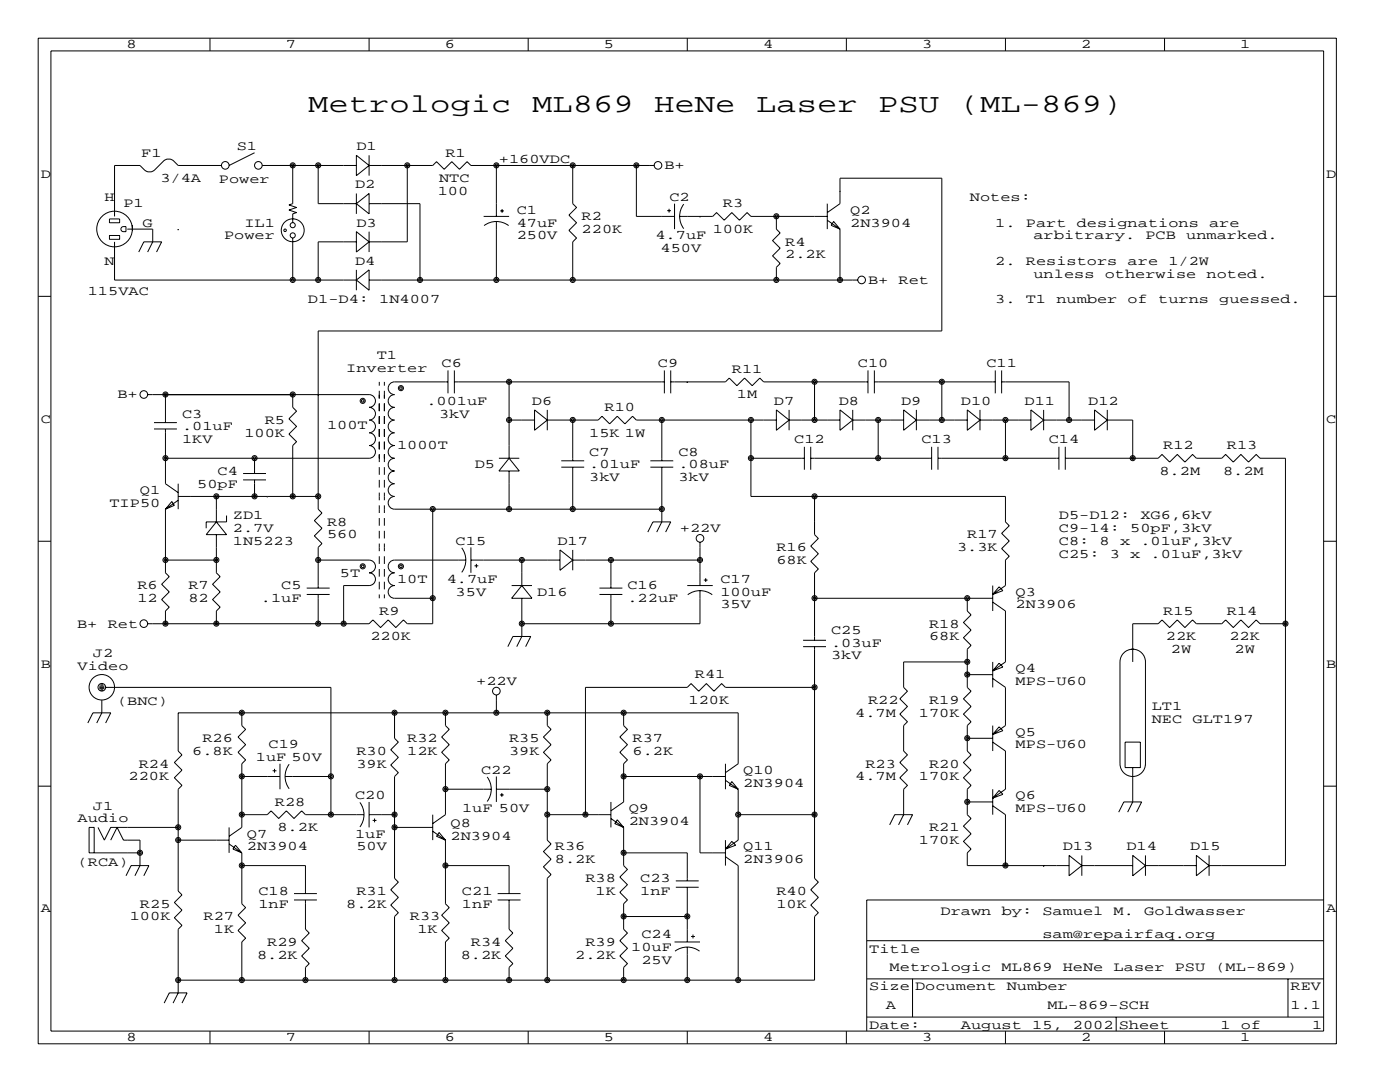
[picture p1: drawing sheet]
<svg xmlns="http://www.w3.org/2000/svg" width="279mm" height="216mm" viewBox="0 0 279 216" stroke-linecap="round" stroke-linejoin="round" font-family="sans-serif">
<g fill="none" stroke="#000" stroke-width=".2">
<path d="M7.6 7.6h259.1v200.7h-259.1zM10.2 10.2h254v195.5h-254zM41.9 7.6v2.6M73.7 7.6v2.6M105.4 7.6v2.6M137.2 7.6v2.6M168.9 7.6v2.6M200.7 7.6v2.6M232.4 7.6v2.6M44.2 33h-8.6l-1.1-1-.5-.3h-.7l-.5 .3-2.1 2-.5 .3h-.7l-.5-.3-1.1-1h-5v10.2M50.8 30.5l-5.1 2.5M52.3 33h18.8"/>
<path d="M58.4 33v7.6l-.7 .3 1.5 .5-1.5 .5 1.5 .5-.8 .3v1.7M63.5 33v7.6h7.6M71.1 31l2.6 2-2.6 2.1zM71.1 38.6v4.1M73.7 31v4.1M73.7 33h12.7l.7-.7 1.5 1.5 1.6-1.5 1.5 1.5 1.5-1.5 .8 .7h36.6M81.3 33v15.3h-7.6M99.1 33v10.2M114.3 33v7.6l.8 .8-1.6 1.5 1.6 1.5-1.6 1.6 1.6 1.5-.8 .8v7.6M127 33v10.2h7.6M167.6 38.1h.1M7.6 59.1h2.6"/>
<path d="M21.8 47h2.1v.8h-2.1zM21.8 43.7h2.1v.7h-2.1zM22.9 48.3v7.6h48.2M24.4 45.3l.7-.1v1h-.5a.51 .51 0 0 1-.5-.3 .51 .51 0 0 1 .3-.6zM25.4 45.7h5.1v2.6l-1 2M26.4 45v1M27.7 50.3l1-2h3.6l-1.1 2M35.6 45.7h.1M58.4 47.5v8.4M71.1 40.6l2.6-2v4.1zM71.1 55.9l2.6-2.1v4.1zM71.1 48.3h-7.6v7.6"/>
<path d="M71.1 46.2l2.6 2.1-2.6 2zM71.1 53.8v4.1M73.7 46.2v4.1M73.7 55.9h97.5M73.7 40.6h10.1v15.3M96.5 43.2h5.1M96.6 45a4.1 4.1 0 0 1 4.9 0M99.1 44.2v11.7M99.8 42.1h.8M100.2 41.7v.8M133.1 42h.8M133.5 41.7v.7"/>
<path d="M134.6 40.6v5.1M135.6 43.2h6.6l.8-.8 1.5 1.5 1.5-1.5 1.6 1.5 1.5-1.5 .8 .8h15.2M136.5 40.7a4.1 4.1 0 0 0 0 4.9M139.7 43.2h.1M154.9 43.2v2.5l.8 .8-1.5 1.5 1.5 1.5-1.5 1.6 1.5 1.5-.8 .7v2.6M165.1 40.6v5.1M165.1 42.4l2.5-1.8v-5h20.4v30.4h-124.5v35.6l.8 .8-1.6 1.5 1.6 1.5-1.6 1.5 1.6 1.6-.8 .7v8.1M165.1 43.9l2.5 1.8M166.4 44.2l1.2 1.5-1.7-.7zM167.6 45.7v10.2M264.2 59.1h2.5M29.5 78.7h44.2a1.27 1.27 0 0 1 1.2 1.3 1.27 1.27 0 0 1-1.2 1.3 1.27 1.27 0 0 1 1.2 1.3 1.27 1.27 0 0 1-1.2 1.2 1.27 1.27 0 0 1 1.2 1.3 1.27 1.27 0 0 1-1.2 1.3 1.27 1.27 0 0 1 1.2 1.2 1.27 1.27 0 0 1-1.2 1.3 1.27 1.27 0 0 1 1.2 1.3 1.27 1.27 0 0 1-1.2 1.2h-40.7"/>
<path d="M33 78.7v5.6M58.4 78.7v2.6l.8 .7-1.5 1.6 1.5 1.5-1.5 1.5 1.5 1.5-.8 .8v10.2M63.5 78.7h.1M75.7 76.2v.8M75.7 78v1.5M76.7 76.2v.8M76.7 78v1.5M89.4 76.2h-10.7a1.27 1.27 0 0 0-1.2 1.3 1.27 1.27 0 0 0 1.2 1.2 1.27 1.27 0 0 0-1.2 1.3 1.27 1.27 0 0 0 1.2 1.3 1.27 1.27 0 0 0-1.2 1.2 1.27 1.27 0 0 0 1.2 1.3 1.27 1.27 0 0 0-1.2 1.3 1.27 1.27 0 0 0 1.2 1.3 1.27 1.27 0 0 0-1.2 1.2 1.27 1.27 0 0 0 1.2 1.3 1.27 1.27 0 0 0-1.2 1.3 1.27 1.27 0 0 0 1.2 1.2 1.27 1.27 0 0 0-1.2 1.3 1.27 1.27 0 0 0 1.2 1.3 1.27 1.27 0 0 0-1.2 1.2 1.27 1.27 0 0 0 1.2 1.3 1.27 1.27 0 0 0-1.2 1.3 1.27 1.27 0 0 0 1.2 1.3 1.27 1.27 0 0 0-1.2 1.2 1.27 1.27 0 0 0 1.2 1.3h53.4M89.4 73.9v4.6M90.7 76.2h41.9M90.7 73.9v4.6M101.6 76.2v15.2"/>
<path d="M132.6 73.9v4.6M133.9 76.2h10.9l.7-.8 1.6 1.6 1.5-1.6 1.5 1.6 1.5-1.6 .8 .8h20.8M133.9 73.9v4.6M137.2 76.2h.1M162.6 76.2v7.6M173.2 73.9v4.6M174.5 76.2h24.1M174.5 73.9v4.6M188 76.2v7.6M198.6 73.9v4.6M199.9 76.2h13.5v7.6M199.9 73.9v4.6"/>
<path d="M30.7 85.6h4.6M30.7 84.3h4.6M33 85.6v10.9l2.6 1.8M35.6 96.5v5.1M35.6 99.1h27.9M35.6 99.8l-2.6 1.8M43.2 99.1v5M48.5 95.8h4.6M48.5 94.5h4.6M50.8 99.1h.1M50.8 91.4v3.1M50.8 95.8v3.3"/>
<path d="M53.3 99.1h.1M58.4 99.1h.1M75.7 80.5v1.5M75.7 83.1v1.5M75.7 85.6v1.5M75.7 88.1v1.6M75.7 90.7v1.5M75.7 93.2v1.5M75.7 95.8v1.5M75.7 98.3v1.5M76.7 80.5v1.5M76.7 83.1v1.5"/>
<path d="M76.7 85.6v1.5M76.7 88.1v1.6M76.7 90.7v1.5M76.7 93.2v1.5M76.7 95.8v1.5M76.7 98.3v1.5M99.6 91.4h4M101.6 83.8h.1M101.6 83.8h5.1M101.6 94v7.6M101.6 91.4l2 2.6h-4zM106.7 81.8l2.5 2-2.5 2.1z"/>
<path d="M109.2 83.8h10.2l.7-.7 1.6 1.5 1.5-1.5 1.5 1.5 1.5-1.5 .8 .7h27.9M109.2 81.8v4.1M112 93.2h4.6M112 91.9h4.6M114.3 83.8v8.1M114.3 93.2v8.4M129.8 93.2h4.6M129.8 91.9h4.6M132.1 93.2v10.9l-1 2.1M132.1 83.8v8.1M149.9 83.8v15.3h50.8v5l.7 .8-1.5 1.5 1.5 1.5-1.5 1.6 1.5 1.5-.7 .8v5l-2.6 1.8M149.9 91.4h10.6"/>
<path d="M154.9 81.8l2.6 2-2.6 2.1zM157.5 83.8h10.1M157.5 81.8v4.1M160.5 89.2v4.5M161.8 91.4h24.1M161.8 89.2v4.5M162.6 99.1h.1M162.6 99.1v7.6l.7 .7-1.5 1.6 1.5 1.5-1.5 1.5 1.5 1.5-.7 .8v13.5M167.6 81.8l2.6 2-2.6 2.1zM170.2 83.8h10.1M170.2 81.8v4.1M175.3 83.8v7.6"/>
<path d="M180.3 81.8l2.6 2-2.6 2.1zM182.9 83.8h10.1M182.9 81.8v4.1M185.9 89.2v4.5M187.2 91.4h24.1M187.2 89.2v4.5M193 81.8l2.6 2-2.6 2.1zM195.6 83.8h10.1M195.6 81.8v4.1M200.7 83.8v7.6M205.7 81.8l2.6 2-2.6 2.1zM208.3 83.8h10.1"/>
<path d="M208.3 81.8v4.1M211.3 89.2v4.5M212.6 91.4h18.5l.8-.7 1.5 1.5 1.5-1.5 1.6 1.5 1.5-1.5 .8 .7h5l.8-.7 1.5 1.5 1.5-1.5 1.6 1.5 1.5-1.5 .8 .7h5v81.3h-15.2M212.6 89.2v4.5M218.4 81.8l2.6 2-2.6 2.1zM221 83.8h5.1v7.6M221 81.8v4.1M226.1 91.4h.1M7.6 108h2.6M33 111.8h.1M33 101.6v12.7l.8 .8-1.5 1.5 1.5 1.5-1.5 1.5 1.5 1.6-.8 .7v2.6M33 111.8h10.2"/>
<path d="M34.3 100.1l.5 .7-1.8 .8zM43.2 111.8h.1M43.2 106.7v7.6l.7 .8-1.5 1.5 1.5 1.5-1.5 1.5 1.5 1.6-.7 .7v2.6M43.2 104.1l2 2.6h-4.1zM45.2 102.9v1.2h-4.1v1.3M61.2 118.6h4.6M61.2 117.3h4.6M63.5 111.8h10.2a1.27 1.27 0 0 1 1.2 1.2 1.27 1.27 0 0 1-1.2 1.3 1.27 1.27 0 0 1 1.2 1.3 1.27 1.27 0 0 1-1.2 1.2h-5.1v7.7M63.5 111.8h.1M63.5 118.6v5.9M75.7 100.8v1.6M75.7 103.4v1.5"/>
<path d="M75.7 105.9v1.5M75.7 108.5v1.5M75.7 111v1.5M75.7 113.5v1.6M75.7 116.1v1.5M75.7 118.6v.8M76.7 100.8v1.6M76.7 103.4v1.5M76.7 105.9v1.5M76.7 108.5v1.5M76.7 111v1.5M76.7 113.5v1.6"/>
<path d="M76.7 116.1v1.5M76.7 118.6v.8M86.4 119.4h.1M86.4 101.6v22.9h-5.1l-.8-.8-1.5 1.5-1.5-1.5-1.6 1.5-1.5-1.5-.7 .8h-44.2M92.1 109.3a4.1 4.1 0 0 1 0 4.9M93 111.8h-14.3a1.27 1.27 0 0 0-1.2 1.2 1.27 1.27 0 0 0 1.2 1.3 1.27 1.27 0 0 0-1.2 1.3 1.27 1.27 0 0 0 1.2 1.2 1.27 1.27 0 0 0-1.2 1.3 1.27 1.27 0 0 0 1.2 1.3h7.7M94 109.2v5.1M94 111.8h17.8M94.7 112.9h.8M95.1 112.5v.8M102.1 116.8h4.1M104.1 116.8l2.1 2.6h-4.1z"/>
<path d="M104.1 119.4v7.6l-1 2M104.1 111.8v5M111.8 109.7l2.5 2.1-2.5 2zM114.3 109.7v4.1M114.3 111.8h25.4M119.6 118.6h4.6M119.6 117.3h4.6M121.9 111.8v5.5M121.9 118.6v5.9M129.3 106.2l1-2.1h3.6l-1.1 2.1M137.2 116.8h5M137.3 118.7a4.1 4.1 0 0 1 4.8 0"/>
<path d="M139.7 108.2v8.6M139.7 117.9v6.6h-35.6M140.5 115.7h.7M140.8 115.4v.7M162.6 119.4h35.5M193 119.4v2.5l.8 .8-1.5 1.5 1.5 1.5-1.5 1.6 1.5 1.5-.8 .7v7.7l.8 .7-1.5 1.5 1.5 1.6-1.5 1.5 1.5 1.5-.8 .8v5.1l.8 .7-1.5 1.5 1.5 1.6-1.5 1.5 1.5 1.5-.8 .8v5.1l.8 .7-1.5 1.5 1.5 1.6-1.5 1.5 1.5 1.5-.8 .8v2.5h20.4M198.1 116.8v5.1M199.4 117.1l.8 .8-2.1 .7zM203.2 119.4h.1M264.2 108h2.5M19.8 137.2h1M19.8 136.9h1"/>
<path d="M19.8 137.4h1M20.1 136.7h.5M20.1 137.7h.5M20.3 139.7v2.5l-1 2.1M21.1 137.2h44.9v25.4M33 124.5h.1M43.2 124.5h.1M99.1 138.7v3.5M101.3 129l1.1-2h3.5l-1 2M160.3 127.8h4.5M160.3 129h4.5M162.6 129v46.3l.7 .7-1.5 1.5 1.5 1.6-1.5 1.5 1.5 1.5-.7 .8v12.7h-127"/>
<path d="M162.6 137.2h-17.8l-.8-.8-1.5 1.5-1.5-1.5-1.6 1.5-1.5-1.5-.7 .8h-20.4v25.4M193 134.6h.1M193 132.1h-12.7v5.1l.8 .7-1.5 1.5 1.5 1.6-1.5 1.5 1.5 1.5-.8 .8v5.1l.8 .7-1.5 1.5 1.5 1.6-1.5 1.5 1.5 1.5-.8 .8v5.1l-1 2M193 134.6h5.1M198.1 120.1l2.6 1.8v10.2l-2.6 1.8M198.1 135.4l2.6 1.8v7.6l-2.6 1.8M198.1 132.1v5.1M199.4 132.3l.8 .8-2.1 .8zM224.1 130.5a2.54 2.54 0 0 1 2.8-.8 2.54 2.54 0 0 1 1.7 2.4v20.3a2.54 2.54 0 0 1-2.5 2.5 2.54 2.54 0 0 1-2.6-2.5v-20.3l.1-.6zM225.8 129.5h.5M256.5 124.5h-5l-.8-.8-1.5 1.5-1.6-1.5-1.5 1.5-1.5-1.5-.8 .8h-5l-.8-.8-1.5 1.5-1.6-1.5-1.5 1.5-1.5-1.5-.8 .8h-5v7.6M7.6 156.9h2.6"/>
<path d="M17.5 144.3l1-2.1h3.6l-1 2.1M48.3 154.9h7.6M48.3 142.2v2.6l.7 .7-1.5 1.6 1.5 1.5-1.5 1.5 1.5 1.5-.7 .8v12.7l-2.6 1.8M54.4 153.8h.8M54.8 153.4v.8M55.9 152.4v5.1M56.9 154.9h9.1M57.7 152.5a4.1 4.1 0 0 0 0 4.9M78.7 142.2h.1M78.7 142.2v5.1l.8 .8-1.5 1.5 1.5 1.5-1.5 1.6 1.5 1.5-.8 .7v20.4l.8 .7-1.5 1.5 1.5 1.6-1.5 1.5 1.5 1.5-.8 .8v12.7M88.9 157.5h9.1M88.9 142.2v2.6l.8 .7-1.6 1.6 1.6 1.5-1.6 1.5 1.6 1.5-.8 .8v10.2l-2.5 1.7"/>
<path d="M97.2 155a4.1 4.1 0 0 1 0 4.9M99.1 154.9v5.1M99.1 157.5h10.1M99.8 158.6h.7M100.2 158.2v.8M109.2 142.2h.1M109.2 142.2v2.6l.8 .7-1.5 1.6 1.5 1.5-1.5 1.5 1.5 1.5-.8 .8v15.2l.8 .8-1.5 1.5 1.5 1.5-1.5 1.6 1.5 1.5-.8 .8v20.3M124.5 142.2v2.6l.7 .7-1.5 1.6 1.5 1.5-1.5 1.5 1.5 1.5-.7 .8v7.6l-2.6 1.8M124.5 154.9h20.3M139.7 154.9h.1M139.7 154.9v15.3h5.1M144.8 154.2l2.5-1.8v-10.2h-111.7v7.7l.7 .7-1.5 1.5 1.5 1.6-1.5 1.5 1.5 1.5-.7 .8v20.3l.7 .8-1.5 1.5 1.5 1.5-1.5 1.5 1.5 1.6-.7 .7v12.7l-1.1 2.1"/>
<path d="M144.8 152.4v5.1M144.8 155.7l2.5 1.8M146 156l1.3 1.5-1.8-.8zM147.3 157.5v10.1l-2.5 1.8M193 147.3h5.1M198.1 148.1l2.6 1.8v7.6l-2.6 1.8M198.1 144.8v5.1M198.1 157.5v5.1M199.4 145l.8 .8-2.1 .8zM199.4 157.7l.8 .8-2.1 .8zM224.5 148.1h3.1v5.1h-3.1zM226.1 153.2v6.8l-1.1 2.1"/>
<path d="M264.2 156.9h2.5M18.8 170.2v-5.1h-1v5.1h10.1M19.6 165.1l1.2 2.5 1.3-2.5h13.5M22.1 167.6l1.3-2.5 1.2 2.5h3.3v5.1l-1 2.1M25.1 174.8l1.1-2.1h3.5l-1 2.1M35.6 167.6h.1M35.6 167.6h10.1M45.7 165.1v5.1M45.7 168.4l2.6 1.8M47 168.7l1.3 1.5-1.8-.8zM48.3 162.6h.1M48.3 172.7h12.7v5.6"/>
<path d="M48.3 162.6h5l.8-.8 1.5 1.5 1.5-1.5 1.6 1.5 1.5-1.5 .8 .8h11.6M48.3 170.2v10.1l.7 .8-1.5 1.5 1.5 1.5-1.5 1.6 1.5 1.5-.7 .8v7.6M58.7 179.6h4.5M58.7 178.3h4.5M61 179.6v5.8l.7 .8-1.5 1.5 1.5 1.5-1.5 1.6 1.5 1.5-.7 .7v2.6M71.8 160.1a4.1 4.1 0 0 1 0 4.9M73.7 160v5.1M73.7 162.6h5M74.4 163.7h.7M74.8 163.3v.8M78.7 165.1h7.7M86.4 162.6v5"/>
<path d="M86.4 165.9l2.5 1.7M87.6 166.1l1.3 1.5-1.8-.7zM88.9 172.7h.1M88.9 172.7h12.7v5.6M88.9 167.6v12.7l.8 .8-1.6 1.5 1.6 1.5-1.6 1.6 1.6 1.5-.8 .8v7.6M99.3 179.6h4.6M99.3 178.3h4.6M101.6 179.6v5.8l.8 .8-1.6 1.5 1.6 1.5-1.6 1.6 1.6 1.5-.8 .7v2.6M109.2 162.6h12.7M121.9 160v5.1M121.9 163.3l2.6 1.8M123.2 163.6l1.3 1.5-1.8-.8z"/>
<path d="M124.5 170.2h12.7v5.6M124.5 165.1v7.6l.7 .8-1.5 1.5 1.5 1.5-1.5 1.6 1.5 1.5-.7 .7v5.1l.7 .8-1.5 1.5 1.5 1.5-1.5 1.6 1.5 1.5-.7 .7v2.6M134.9 177h4.5M134.9 175.8h4.5M137.2 177v11M144.8 167.6v5.1M144.8 170.9l2.5 1.8v22.9M146 167.9l.8 .8-2 .7zM147.3 162.6h15.3M177.5 164.6l1.1-2h3.5l-1 2M193 160h5.1M198.1 160.8l2.6 1.8v10.1"/>
<path d="M208.3 172.7h.1M213.4 170.7l2.5 2-2.5 2.1zM215.9 172.7h10.2M215.9 170.7v4.1M223.3 162.1l1-2.1h3.5l-1 2.1M226.1 170.7l2.5 2-2.5 2.1zM228.6 170.7v4.1M228.6 172.7h10.2M238.8 170.7l2.5 2-2.5 2.1zM241.3 170.7v4.1M264.2 179.6h-91.2v26.1M124.5 182.9h12.7"/>
<path d="M134.6 188h5.1M134.7 189.8a4.1 4.1 0 0 1 4.9 0M137.2 189v6.6M137.9 186.9h.8M138.3 186.5v.7M173 195.3h91.2M173 187.7h91.2M182.1 195.3v7.6M257 195.3v7.6M32.8 200.2l1-2.1h3.5l-1 2.1M41.9 205.7v2.6M73.7 205.7v2.6"/>
<path d="M105.4 205.7v2.6M137.2 205.7v2.6M168.9 205.7v2.6M173 202.9h91.2M200.7 205.7v2.6M222.8 202.9v2.8M232.4 205.7v2.6"/>
<circle cx="45" cy="33" r=".76"/>
<circle cx="51.6" cy="33" r=".76"/>
<circle cx="58.4" cy="33" r=".51"/>
<circle cx="58.4" cy="33" r=".25"/>
<circle cx="63.5" cy="33" r=".51"/>
<circle cx="63.5" cy="33" r=".25"/>
<circle cx="81.3" cy="33" r=".51"/>
<circle cx="81.3" cy="33" r=".25"/>
<circle cx="99.1" cy="33" r=".51"/>
<circle cx="99.1" cy="33" r=".25"/>
<circle cx="114.3" cy="33" r=".51"/>
<circle cx="114.3" cy="33" r=".25"/>
<circle cx="127" cy="33" r=".51"/>
<circle cx="127" cy="33" r=".25"/>
<circle cx="131.3" cy="33" r=".76"/>
<circle cx="22.9" cy="45.7" r="3.6"/>
<circle cx="56.9" cy="46" r=".25"/>
<circle cx="58.4" cy="46" r="2.29"/>
<circle cx="58.4" cy="44.9" r=".51"/>
<circle cx="58.4" cy="55.9" r=".51"/>
<circle cx="58.4" cy="47" r=".51"/>
<circle cx="58.4" cy="55.9" r=".25"/>
<circle cx="63.5" cy="55.9" r=".51"/>
<circle cx="63.5" cy="55.9" r=".25"/>
<circle cx="83.8" cy="55.9" r=".51"/>
<circle cx="83.8" cy="55.9" r=".25"/>
<circle cx="99.1" cy="55.9" r=".51"/>
<circle cx="99.1" cy="55.9" r=".25"/>
<circle cx="114.3" cy="55.9" r=".51"/>
<circle cx="114.3" cy="55.9" r=".25"/>
<circle cx="154.9" cy="55.9" r=".51"/>
<circle cx="154.9" cy="43.2" r=".51"/>
<circle cx="154.9" cy="55.9" r=".25"/>
<circle cx="154.9" cy="43.2" r=".25"/>
<circle cx="167.6" cy="55.9" r=".51"/>
<circle cx="167.6" cy="55.9" r=".25"/>
<circle cx="172" cy="55.9" r=".76"/>
<circle cx="28.7" cy="78.7" r=".76"/>
<circle cx="33" cy="78.7" r=".51"/>
<circle cx="33" cy="78.7" r=".25"/>
<circle cx="58.4" cy="78.7" r=".51"/>
<circle cx="58.4" cy="78.7" r=".25"/>
<circle cx="72.4" cy="80" r=".51"/>
<circle cx="72.4" cy="80" r=".25"/>
<circle cx="80" cy="77.4" r=".51"/>
<circle cx="80" cy="77.4" r=".25"/>
<circle cx="101.6" cy="76.2" r=".51"/>
<circle cx="101.6" cy="76.2" r=".25"/>
<circle cx="162.6" cy="76.2" r=".51"/>
<circle cx="162.6" cy="76.2" r=".25"/>
<circle cx="188" cy="76.2" r=".51"/>
<circle cx="188" cy="76.2" r=".25"/>
<circle cx="33" cy="91.4" r=".51"/>
<circle cx="33" cy="91.4" r=".25"/>
<circle cx="43.2" cy="99" r=".51"/>
<circle cx="43.2" cy="99" r=".25"/>
<circle cx="50.8" cy="99" r=".51"/>
<circle cx="50.8" cy="91.4" r=".51"/>
<circle cx="50.8" cy="99" r=".25"/>
<circle cx="50.8" cy="91.4" r=".25"/>
<circle cx="58.4" cy="99" r=".51"/>
<circle cx="58.4" cy="99" r=".25"/>
<circle cx="63.5" cy="99" r=".51"/>
<circle cx="63.5" cy="99" r=".25"/>
<circle cx="101.6" cy="83.8" r=".51"/>
<circle cx="101.6" cy="83.8" r=".25"/>
<circle cx="114.3" cy="83.8" r=".51"/>
<circle cx="114.3" cy="83.8" r=".25"/>
<circle cx="132.1" cy="83.8" r=".51"/>
<circle cx="132.1" cy="83.8" r=".25"/>
<circle cx="149.9" cy="83.8" r=".51"/>
<circle cx="149.9" cy="91.4" r=".51"/>
<circle cx="149.9" cy="83.8" r=".25"/>
<circle cx="149.9" cy="91.4" r=".25"/>
<circle cx="162.6" cy="99" r=".51"/>
<circle cx="162.6" cy="83.8" r=".51"/>
<circle cx="162.6" cy="99" r=".25"/>
<circle cx="162.6" cy="83.8" r=".25"/>
<circle cx="175.3" cy="83.8" r=".51"/>
<circle cx="175.3" cy="91.4" r=".51"/>
<circle cx="175.3" cy="83.8" r=".25"/>
<circle cx="175.3" cy="91.4" r=".25"/>
<circle cx="188" cy="83.8" r=".51"/>
<circle cx="188" cy="83.8" r=".25"/>
<circle cx="200.7" cy="83.8" r=".51"/>
<circle cx="200.7" cy="91.4" r=".51"/>
<circle cx="200.7" cy="83.8" r=".25"/>
<circle cx="200.7" cy="91.4" r=".25"/>
<circle cx="213.4" cy="83.8" r=".51"/>
<circle cx="213.4" cy="83.8" r=".25"/>
<circle cx="226.1" cy="91.4" r=".51"/>
<circle cx="226.1" cy="91.4" r=".25"/>
<circle cx="33" cy="111.7" r=".51"/>
<circle cx="33" cy="111.7" r=".25"/>
<circle cx="43.2" cy="111.7" r=".51"/>
<circle cx="43.2" cy="111.7" r=".25"/>
<circle cx="63.5" cy="111.7" r=".51"/>
<circle cx="63.5" cy="111.7" r=".25"/>
<circle cx="72.4" cy="113" r=".51"/>
<circle cx="72.4" cy="113" r=".25"/>
<circle cx="80" cy="113" r=".51"/>
<circle cx="80" cy="113" r=".25"/>
<circle cx="86.4" cy="119.4" r=".51"/>
<circle cx="86.4" cy="101.6" r=".51"/>
<circle cx="86.4" cy="101.6" r=".25"/>
<circle cx="86.4" cy="119.4" r=".25"/>
<circle cx="101.6" cy="101.6" r=".51"/>
<circle cx="101.6" cy="101.6" r=".25"/>
<circle cx="104.1" cy="111.7" r=".51"/>
<circle cx="104.1" cy="111.7" r=".25"/>
<circle cx="114.3" cy="101.6" r=".51"/>
<circle cx="114.3" cy="101.6" r=".25"/>
<circle cx="121.9" cy="111.7" r=".51"/>
<circle cx="121.9" cy="111.7" r=".25"/>
<circle cx="132.1" cy="101.6" r=".51"/>
<circle cx="132.1" cy="101.6" r=".25"/>
<circle cx="139.7" cy="111.7" r=".51"/>
<circle cx="139.7" cy="107.4" r=".76"/>
<circle cx="139.7" cy="111.7" r=".25"/>
<circle cx="162.6" cy="119.4" r=".51"/>
<circle cx="162.6" cy="119.4" r=".25"/>
<circle cx="193" cy="119.4" r=".51"/>
<circle cx="193" cy="119.4" r=".25"/>
<circle cx="20.3" cy="137.1" r=".76"/>
<circle cx="20.3" cy="137.1" r="2.54"/>
<circle cx="28.7" cy="124.4" r=".76"/>
<circle cx="33" cy="124.4" r=".51"/>
<circle cx="33" cy="124.4" r=".25"/>
<circle cx="43.2" cy="124.4" r=".51"/>
<circle cx="43.2" cy="124.4" r=".25"/>
<circle cx="63.5" cy="124.4" r=".51"/>
<circle cx="63.5" cy="124.4" r=".25"/>
<circle cx="68.6" cy="124.4" r=".51"/>
<circle cx="68.6" cy="124.4" r=".25"/>
<circle cx="99.1" cy="137.9" r=".76"/>
<circle cx="104.1" cy="124.4" r=".51"/>
<circle cx="104.1" cy="124.4" r=".25"/>
<circle cx="121.9" cy="124.4" r=".51"/>
<circle cx="121.9" cy="124.4" r=".25"/>
<circle cx="162.6" cy="137.1" r=".51"/>
<circle cx="162.6" cy="137.1" r=".25"/>
<circle cx="193" cy="132.1" r=".51"/>
<circle cx="193" cy="134.6" r=".51"/>
<circle cx="193" cy="134.6" r=".25"/>
<circle cx="193" cy="132.1" r=".25"/>
<circle cx="256.5" cy="124.4" r=".51"/>
<circle cx="256.5" cy="124.4" r=".25"/>
<circle cx="48.3" cy="154.9" r=".51"/>
<circle cx="48.3" cy="142.2" r=".51"/>
<circle cx="48.3" cy="154.9" r=".25"/>
<circle cx="48.3" cy="142.2" r=".25"/>
<circle cx="66" cy="154.9" r=".51"/>
<circle cx="66" cy="154.9" r=".25"/>
<circle cx="78.7" cy="142.2" r=".51"/>
<circle cx="78.7" cy="142.2" r=".25"/>
<circle cx="88.9" cy="157.5" r=".51"/>
<circle cx="88.9" cy="142.2" r=".51"/>
<circle cx="88.9" cy="157.5" r=".25"/>
<circle cx="88.9" cy="142.2" r=".25"/>
<circle cx="99.1" cy="142.2" r=".51"/>
<circle cx="99.1" cy="142.2" r=".25"/>
<circle cx="109.2" cy="157.5" r=".51"/>
<circle cx="109.2" cy="142.2" r=".51"/>
<circle cx="109.2" cy="157.5" r=".25"/>
<circle cx="109.2" cy="142.2" r=".25"/>
<circle cx="124.5" cy="142.2" r=".51"/>
<circle cx="124.5" cy="154.9" r=".51"/>
<circle cx="124.5" cy="142.2" r=".25"/>
<circle cx="124.5" cy="154.9" r=".25"/>
<circle cx="139.7" cy="154.9" r=".51"/>
<circle cx="139.7" cy="154.9" r=".25"/>
<circle cx="193" cy="160" r=".51"/>
<circle cx="193" cy="147.3" r=".51"/>
<circle cx="193" cy="160" r=".25"/>
<circle cx="193" cy="147.3" r=".25"/>
<circle cx="27.9" cy="170.2" r=".51"/>
<circle cx="27.9" cy="170.2" r=".25"/>
<circle cx="35.6" cy="165.1" r=".51"/>
<circle cx="35.6" cy="167.6" r=".51"/>
<circle cx="35.6" cy="165.1" r=".25"/>
<circle cx="35.6" cy="167.6" r=".25"/>
<circle cx="48.3" cy="162.5" r=".51"/>
<circle cx="48.3" cy="172.7" r=".51"/>
<circle cx="48.3" cy="162.5" r=".25"/>
<circle cx="48.3" cy="172.7" r=".25"/>
<circle cx="66" cy="162.5" r=".51"/>
<circle cx="66" cy="162.5" r=".25"/>
<circle cx="78.7" cy="165.1" r=".51"/>
<circle cx="78.7" cy="162.5" r=".51"/>
<circle cx="78.7" cy="165.1" r=".25"/>
<circle cx="78.7" cy="162.5" r=".25"/>
<circle cx="88.9" cy="172.7" r=".51"/>
<circle cx="88.9" cy="172.7" r=".25"/>
<circle cx="109.2" cy="162.5" r=".51"/>
<circle cx="109.2" cy="162.5" r=".25"/>
<circle cx="116.8" cy="162.5" r=".51"/>
<circle cx="116.8" cy="162.5" r=".25"/>
<circle cx="124.5" cy="170.2" r=".51"/>
<circle cx="124.5" cy="170.2" r=".25"/>
<circle cx="147.3" cy="162.5" r=".51"/>
<circle cx="147.3" cy="162.5" r=".25"/>
<circle cx="162.6" cy="162.5" r=".51"/>
<circle cx="162.6" cy="162.5" r=".25"/>
<circle cx="200.7" cy="172.7" r=".51"/>
<circle cx="200.7" cy="172.7" r=".25"/>
<circle cx="35.6" cy="195.6" r=".51"/>
<circle cx="35.6" cy="195.6" r=".25"/>
<circle cx="48.3" cy="195.6" r=".51"/>
<circle cx="48.3" cy="195.6" r=".25"/>
<circle cx="61" cy="195.6" r=".51"/>
<circle cx="61" cy="195.6" r=".25"/>
<circle cx="78.7" cy="195.6" r=".51"/>
<circle cx="78.7" cy="195.6" r=".25"/>
<circle cx="88.9" cy="195.6" r=".51"/>
<circle cx="88.9" cy="195.6" r=".25"/>
<circle cx="101.6" cy="195.6" r=".51"/>
<circle cx="101.6" cy="195.6" r=".25"/>
<circle cx="109.2" cy="195.6" r=".51"/>
<circle cx="109.2" cy="195.6" r=".25"/>
<circle cx="124.5" cy="182.9" r=".51"/>
<circle cx="124.5" cy="195.6" r=".51"/>
<circle cx="124.5" cy="182.9" r=".25"/>
<circle cx="124.5" cy="195.6" r=".25"/>
<circle cx="137.2" cy="195.6" r=".51"/>
<circle cx="137.2" cy="182.9" r=".51"/>
<circle cx="137.2" cy="182.9" r=".25"/>
<circle cx="137.2" cy="195.6" r=".25"/>
<circle cx="147.3" cy="195.6" r=".51"/>
<circle cx="147.3" cy="195.6" r=".25"/>
</g>
<g font-size="5.3">
<text x="61.5" y="22.4">Metrologic</text>
<text x="106.2" y="22.4">ML869</text>
<text x="130.6" y="22.4">HeNe</text>
<text x="150.9" y="22.4">Laser</text>
<text x="175.3" y="22.4">PSU</text>
<text x="191.5" y="22.4">(ML-869)</text>
</g>
<g font-size="2.6">
<text x="25.3" y="9.7">8</text>
<text x="57" y="9.7">7</text>
<text x="88.8" y="9.7">6</text>
<text x="120.5" y="9.7">5</text>
<text x="152.3" y="9.7">4</text>
<text x="184" y="9.7">3</text>
<text x="215.8" y="9.7">2</text>
<text x="247.5" y="9.7">1</text>
<text x="47.2" y="30">S1</text>
<text x="71.1" y="30">D1</text>
<text x="8.1" y="35.5">D</text>
<text x="28.2" y="31.2">F1</text>
<text x="88.9" y="31.2">R1</text>
<text x="99.6" y="32.5">+160VDC</text>
<text x="132.6" y="33.8">B+</text>
<text x="264.7" y="35.5">D</text>
<text x="20.8" y="40.1">H</text>
<text x="24.6" y="41.4">P1</text>
<text x="32" y="36.3">3/4A</text>
<text x="43.7" y="36.6">Power</text>
<text x="70.9" y="37.6">D2</text>
<text x="87.4" y="38.9">100</text>
<text x="87.6" y="36.3">NTC</text>
<text x="133.6" y="40.1">C2</text>
<text x="144.3" y="41.4">R3</text>
<text x="193.5" y="40.1">Notes:</text>
<text x="28.4" y="45.2">G</text>
<text x="44.7" y="47.8">Power</text>
<text x="48.8" y="45.2">IL1</text>
<text x="71.1" y="45.2">D3</text>
<text x="103.1" y="42.7">C1</text>
<text x="103.1" y="45.2">47uF</text>
<text x="103.1" y="47.8">250V</text>
<text x="116.1" y="43.9">R2</text>
<text x="116.1" y="46.5">220K</text>
<text x="130.8" y="47.8">4.7uF</text>
<text x="142.2" y="46.5">100K</text>
<text x="169.7" y="42.7">Q2</text>
<text x="169.7" y="45.2">2N3904</text>
<text x="198.6" y="45.2">1.</text>
<text x="204.7" y="45.2">Part</text>
<text x="206.2" y="47.8">arbitrary.</text>
<text x="214.9" y="45.2">designations</text>
<text x="228.6" y="47.8">PCB</text>
<text x="236.7" y="47.8">unmarked.</text>
<text x="241.3" y="45.2">are</text>
<text x="20.8" y="52.8">N</text>
<text x="70.9" y="52.8">D4</text>
<text x="131.8" y="50.3">450V</text>
<text x="156.7" y="49">R4</text>
<text x="156.7" y="51.6">2.2K</text>
<text x="198.6" y="52.8">2.</text>
<text x="204.7" y="52.8">Resistors</text>
<text x="225" y="52.8">are</text>
<text x="233.2" y="52.8">1/2W</text>
<text x="17.5" y="58.9">115VAC</text>
<text x="173.2" y="56.6">B+</text>
<text x="179.3" y="56.6">Ret</text>
<text x="206.2" y="55.4">unless</text>
<text x="220.5" y="55.4">otherwise</text>
<text x="240.8" y="55.4">noted.</text>
<text x="61.5" y="60.5">D1-D4:</text>
<text x="75.7" y="60.5">1N4007</text>
<text x="198.6" y="60.5">3.</text>
<text x="204.7" y="60.5">T1</text>
<text x="210.8" y="60.5">number</text>
<text x="225" y="60.5">of</text>
<text x="231.1" y="60.5">turns</text>
<text x="243.3" y="60.5">guessed.</text>
<text x="75.2" y="71.6">T1</text>
<text x="69.1" y="74.2">Inverter</text>
<text x="88.1" y="73.2">C6</text>
<text x="131.3" y="73.2">C9</text>
<text x="146" y="74.4">R11</text>
<text x="171.2" y="73.2">C10</text>
<text x="196.8" y="73.2">C11</text>
<text x="23.4" y="79.5">B+</text>
<text x="36.3" y="83.3">C3</text>
<text x="85.1" y="80.8">.001uF</text>
<text x="87.6" y="83.3">3kV</text>
<text x="106.2" y="80.8">D6</text>
<text x="120.6" y="82">R10</text>
<text x="147.1" y="79.5">1M</text>
<text x="154.4" y="80.8">D7</text>
<text x="167.4" y="80.8">D8</text>
<text x="179.8" y="80.8">D9</text>
<text x="191.8" y="80.8">D10</text>
<text x="204.5" y="80.8">D11</text>
<text x="217.2" y="80.8">D12</text>
<text x="8.1" y="84.3">C</text>
<text x="36.3" y="85.9">.01uF</text>
<text x="36.3" y="88.4">1KV</text>
<text x="48.8" y="87.1">100K</text>
<text x="52.8" y="84.6">R5</text>
<text x="65.3" y="85.6">100T</text>
<text x="79.2" y="89.7">1000T</text>
<text x="117.6" y="87.1">15K 1W</text>
<text x="158.5" y="88.4">C12</text>
<text x="183.9" y="88.4">C13</text>
<text x="209.3" y="88.4">C14</text>
<text x="232.2" y="89.7">R12</text>
<text x="244.9" y="89.7">R13</text>
<text x="264.7" y="84.3">C</text>
<text x="43.4" y="94.7">C4</text>
<text x="94.7" y="93.5">D5</text>
<text x="117.6" y="90.9">C7</text>
<text x="117.6" y="93.5">.01uF</text>
<text x="135.4" y="90.9">C8</text>
<text x="135.4" y="93.5">.08uF</text>
<text x="231.4" y="94.7">8.2M</text>
<text x="244.1" y="94.7">8.2M</text>
<text x="21.8" y="101.1">TIP50</text>
<text x="27.9" y="98.6">Q1</text>
<text x="39.4" y="97.3">50pF</text>
<text x="117.6" y="96">3kV</text>
<text x="135.4" y="96">3kV</text>
<text x="46.5" y="103.6">ZD1</text>
<text x="46.5" y="106.2">2.7V</text>
<text x="65.3" y="104.9">R8</text>
<text x="65.3" y="107.4">560</text>
<text x="135.7" y="106.2">+22V</text>
<text x="193" y="107.4">R17</text>
<text x="211.3" y="106.2">C9-14:</text>
<text x="211.3" y="103.6">D5-D12:</text>
<text x="225.6" y="106.2">50pF,3kV</text>
<text x="227.6" y="103.6">XG6,6kV</text>
<text x="46.5" y="108.7">1N5223</text>
<text x="90.9" y="108.7">C15</text>
<text x="111.3" y="108.7">D17</text>
<text x="154.9" y="110">R16</text>
<text x="154.9" y="112.5">68K</text>
<text x="191" y="110">3.3K</text>
<text x="211.3" y="108.7">C8:</text>
<text x="211.3" y="111.3">C25:</text>
<text x="219.5" y="108.7">8</text>
<text x="221.5" y="111.3">3</text>
<text x="223.5" y="108.7">x</text>
<text x="225.6" y="111.3">x</text>
<text x="227.6" y="108.7">.01uF,3kV</text>
<text x="229.6" y="111.3">.01uF,3kV</text>
<text x="27.4" y="117.6">R6</text>
<text x="37.6" y="117.6">R7</text>
<text x="56.1" y="117.6">C5</text>
<text x="67.8" y="115.1">5T</text>
<text x="79.2" y="116.3">10T</text>
<text x="89.2" y="116.3">4.7uF</text>
<text x="90.9" y="118.9">35V</text>
<text x="107.2" y="118.9">D16</text>
<text x="125.2" y="117.6">C16</text>
<text x="143.8" y="116.3">C17</text>
<text x="143.8" y="118.9">100uF</text>
<text x="202.7" y="118.9">Q3</text>
<text x="15.4" y="125.2">B+</text>
<text x="21.5" y="125.2">Ret</text>
<text x="27.4" y="120.1">12</text>
<text x="37.6" y="120.1">82</text>
<text x="52.1" y="120.1">.1uF</text>
<text x="75.7" y="122.7">R9</text>
<text x="125.2" y="120.1">.22uF</text>
<text x="143.8" y="121.4">35V</text>
<text x="185.4" y="125.2">R18</text>
<text x="202.7" y="121.4">2N3906</text>
<text x="232.2" y="122.7">R15</text>
<text x="244.9" y="122.7">R14</text>
<text x="18.5" y="131.1">J2</text>
<text x="73.9" y="127.8">220K</text>
<text x="165.9" y="126.5">C25</text>
<text x="165.9" y="129">.03uF</text>
<text x="165.9" y="131.6">3kV</text>
<text x="185.4" y="127.8">68K</text>
<text x="232.7" y="127.8">22K</text>
<text x="233.7" y="130.3">2W</text>
<text x="245.4" y="127.8">22K</text>
<text x="246.4" y="130.3">2W</text>
<text x="8.1" y="133.2">B</text>
<text x="15.5" y="133.6">Video</text>
<text x="95" y="136.7">+22V</text>
<text x="138.7" y="135.4">R41</text>
<text x="202.7" y="134.1">Q4</text>
<text x="202.7" y="136.7">MPS-U60</text>
<text x="264.7" y="133.2">B</text>
<text x="23.4" y="140.7">(BNC)</text>
<text x="137.4" y="140.5">120K</text>
<text x="170.7" y="143">4.7M</text>
<text x="173.2" y="140.5">R22</text>
<text x="183.4" y="143">170K</text>
<text x="185.4" y="140.5">R19</text>
<text x="229.9" y="141.7">LT1</text>
<text x="40.4" y="148.1">R26</text>
<text x="53.6" y="149.4">C19</text>
<text x="81.3" y="148.1">R32</text>
<text x="101.6" y="148.1">R35</text>
<text x="126.2" y="148.1">R37</text>
<text x="202.7" y="146.8">Q5</text>
<text x="202.7" y="149.4">MPS-U60</text>
<text x="229.9" y="144.3">NEC</text>
<text x="238" y="144.3">GLT197</text>
<text x="25.7" y="155.7">220K</text>
<text x="27.7" y="153.2">R24</text>
<text x="38.4" y="150.6">6.8K</text>
<text x="51.1" y="151.9">1uF 50V</text>
<text x="71.1" y="150.6">R30</text>
<text x="71.1" y="153.2">39K</text>
<text x="81.3" y="150.6">12K</text>
<text x="96" y="154.4">C22</text>
<text x="101.6" y="150.6">39K</text>
<text x="126.2" y="150.6">6.2K</text>
<text x="148.3" y="154.4">Q10</text>
<text x="170.7" y="155.7">4.7M</text>
<text x="172.7" y="153.2">R23</text>
<text x="183.4" y="155.7">170K</text>
<text x="185.4" y="153.2">R20</text>
<text x="18.5" y="161.5">J1</text>
<text x="54.9" y="160.8">R28</text>
<text x="70.9" y="159.5">C20</text>
<text x="148.3" y="157">2N3904</text>
<text x="202.7" y="159.5">Q6</text>
<text x="15.5" y="164.1">Audio</text>
<text x="49.3" y="167.1">Q7</text>
<text x="55.4" y="165.9">8.2K</text>
<text x="70.9" y="167.1">1uF</text>
<text x="89.9" y="165.1">Q8</text>
<text x="89.9" y="167.6">2N3904</text>
<text x="92.2" y="162.1">1uF 50V</text>
<text x="125.5" y="162.1">Q9</text>
<text x="125.5" y="164.6">2N3904</text>
<text x="185.4" y="165.9">R21</text>
<text x="202.7" y="162.1">MPS-U60</text>
<text x="15.5" y="172.7">(RCA)</text>
<text x="49.3" y="169.7">2N3904</text>
<text x="71.1" y="169.7">50V</text>
<text x="110.7" y="169.7">R36</text>
<text x="110.7" y="172.2">8.2K</text>
<text x="148.3" y="169.7">Q11</text>
<text x="148.3" y="172.2">2N3906</text>
<text x="183.4" y="168.4">170K</text>
<text x="212.1" y="169.7">D13</text>
<text x="224.8" y="169.7">D14</text>
<text x="237.5" y="169.7">D15</text>
<text x="51.6" y="178.6">C18</text>
<text x="71.1" y="178.6">R31</text>
<text x="92.2" y="178.6">C21</text>
<text x="116.8" y="176">R38</text>
<text x="118.9" y="178.6">1K</text>
<text x="127.8" y="176">C23</text>
<text x="127.8" y="178.6">1nF</text>
<text x="154.9" y="178.6">R40</text>
<text x="8.1" y="182.1">A</text>
<text x="25.9" y="183.6">100K</text>
<text x="27.9" y="181.1">R25</text>
<text x="40.6" y="183.6">R27</text>
<text x="51.6" y="181.1">1nF</text>
<text x="69.1" y="181.1">8.2K</text>
<text x="81.8" y="183.6">R33</text>
<text x="92.2" y="181.1">1nF</text>
<text x="154.9" y="181.1">10K</text>
<text x="187.7" y="182.6">Drawn</text>
<text x="199.9" y="182.6">by:</text>
<text x="208" y="182.6">Samuel</text>
<text x="222.2" y="182.6">M.</text>
<text x="228.3" y="182.6">Goldwasser</text>
<text x="264.7" y="182.1">A</text>
<text x="42.7" y="186.2">1K</text>
<text x="51.3" y="191.3">8.2K</text>
<text x="53.3" y="188.7">R29</text>
<text x="83.3" y="186.2">1K</text>
<text x="91.9" y="191.3">8.2K</text>
<text x="94" y="188.7">R34</text>
<text x="114.8" y="191.3">2.2K</text>
<text x="116.8" y="188.7">R39</text>
<text x="126" y="189.7">10uF</text>
<text x="128" y="187.2">C24</text>
<text x="173.5" y="190.2">Title</text>
<text x="208" y="187.2">sam@repairfaq.org</text>
<text x="128" y="192.3">25V</text>
<text x="173.5" y="197.6">Size Document</text>
<text x="177.5" y="193.8">Metrologic</text>
<text x="199.9" y="193.8">ML869</text>
<text x="200.9" y="197.6">Number</text>
<text x="212.1" y="193.8">HeNe</text>
<text x="222.2" y="193.8">Laser</text>
<text x="234.4" y="193.8">PSU</text>
<text x="242.6" y="193.8">(ML-869)</text>
<text x="257.6" y="197.6">REV</text>
<text x="176.8" y="201.4">A</text>
<text x="209" y="201.4">ML-869-SCH</text>
<text x="257.6" y="201.4">1.1</text>
<text x="25.3" y="207.8">8</text>
<text x="57" y="207.8">7</text>
<text x="88.8" y="207.8">6</text>
<text x="120.5" y="207.8">5</text>
<text x="152.3" y="207.8">4</text>
<text x="173.5" y="205.2">Date:</text>
<text x="184" y="207.8">3</text>
<text x="191.8" y="205.2">August</text>
<text x="206" y="205.2">15,</text>
<text x="214.1" y="205.2">2002 Sheet</text>
<text x="215.8" y="207.8">2</text>
<text x="243.6" y="205.2">1</text>
<text x="247.5" y="207.8">1</text>
<text x="247.7" y="205.2">of</text>
<text x="261.9" y="205.2">1</text>
</g>
</svg>
